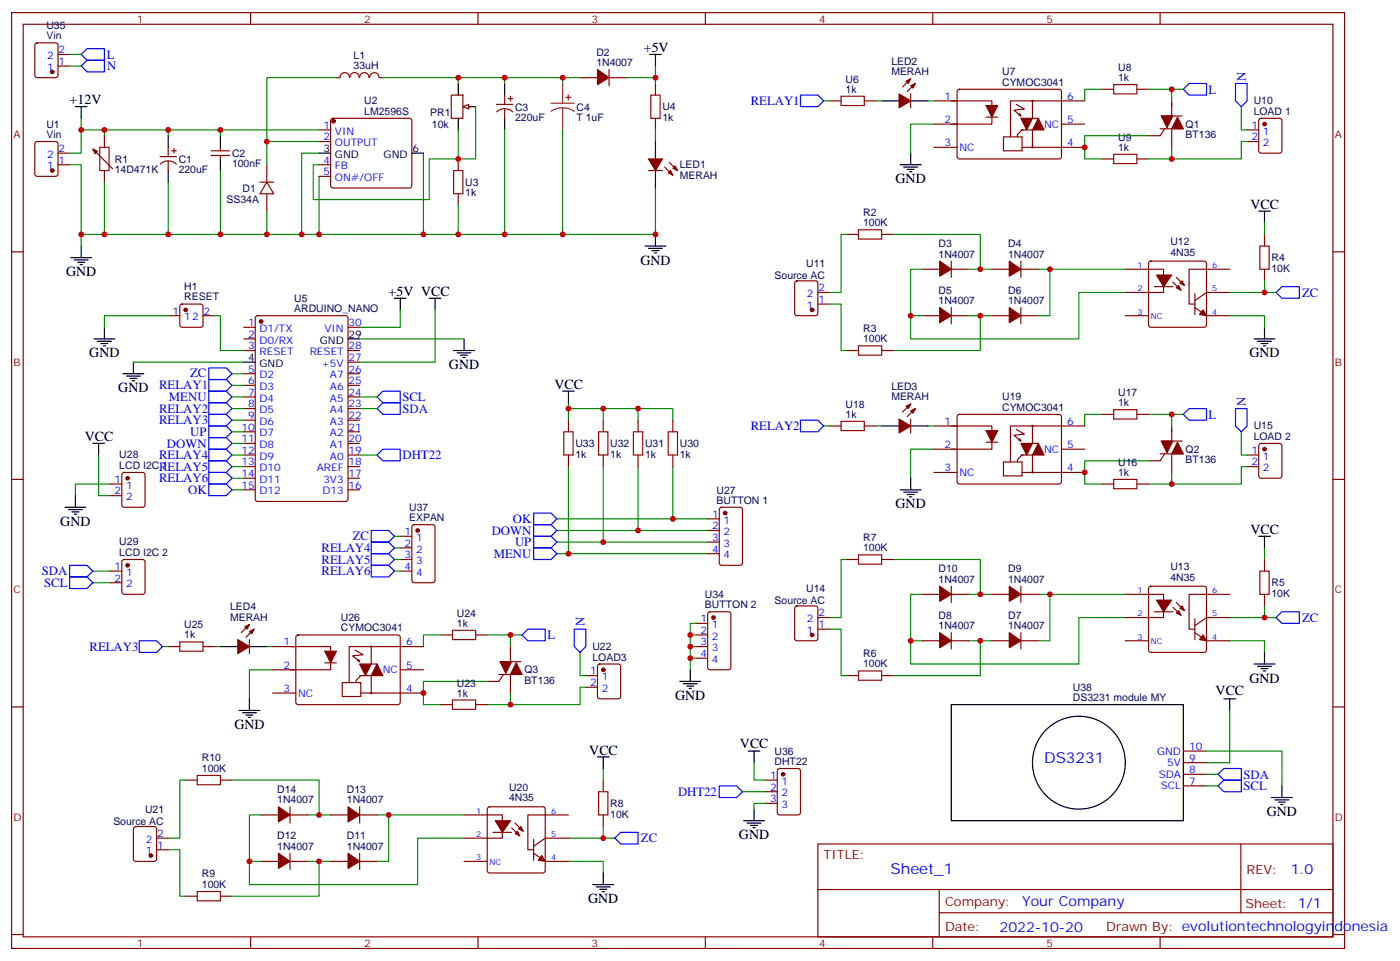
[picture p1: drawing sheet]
<svg xmlns="http://www.w3.org/2000/svg" width="426mm" height="292mm" viewBox="0 0 426 292" stroke-linecap="round" stroke-linejoin="round" font-family="sans-serif">
<g fill="none" stroke="#870000" stroke-width=".35">
<path d="M3.5 3.8h405.4v284.4h-405.4zM7.1 7.4h398.2v277.3h-398.2zM76.2 3.8v3.6M145.3 3.8v3.6M214.5 3.8v3.6M283.6 3.8v3.6M352.8 3.8v3.6M97 39.5h3.5M100.8 36.2l.4-.3h23.3l.5 .3 .2 .5v19.7l-.2 .5-.5 .2h-23.3l-.5-.2-.2-.5v-19.7zM106.2 23.6a1.41 1.41 0 0 0-1.4-1.5 1.41 1.41 0 0 0-1.4 1.5h-1.1M106.4 23.6a1.41 1.41 0 0 1 1.4-1.5 1.41 1.41 0 0 1 1.4 1.5M109.4 23.6a1.41 1.41 0 0 1 1.4-1.5 1.41 1.41 0 0 1 1.4 1.5"/>
<path d="M112.4 23.6a1.41 1.41 0 0 1 1.4-1.5 1.41 1.41 0 0 1 1.4 1.5M115.4 23.6h1M137.2 28.9h3.6v7h-3.6zM141.5 32.4h1.7M10.8 43.2l.5-.2h5.6l.7 .4v9.5l-.4 .6-5.9 .1-.7-.5v-9.4zM17.6 50.1h3.6M17.6 46.5h3.6M28.9 46l5.3 5.3M31.7 41.2v3.6M31.7 51.8v3.6M48.7 47.6h4.9M48.7 49.9a3.5 3.5 0 0 1 4.9 0"/>
<path d="M51.2 44.8v2.8M51.2 49v2.8M52.2 45.8h1.4M52.9 45.1v1.4M64.2 45.8h5.6M64.2 47.2h5.6M67 44.8v1M67 47.2v1.1M79 55.4h4.3M81.1 55.4l2.2 3.5h-4.3zM81.1 50.1v5.3M81.1 58.9v5.3"/>
<path d="M97 50.1h3.5M97 43h3.5M97 53.6h3.5M3.5 76.5h3.6M405.3 76.5h3.6M3.5 145.7h3.6M405.3 145.7h3.6M3.5 214.8h3.6M405.3 214.8h3.6M248.7 256.4h156.6v28.3h-156.6zM377.3 256.5v20.8M248.7 270.3h156.5"/>
<path d="M285.6 277.3h119.6M285.6 270.3v14.1M3.5 284h3.6M76.2 284.7v3.5M145.3 284.7v3.5M214.5 284.7v3.5M283.6 284.7v3.5M352.8 284.7v3.5M405.3 284h3.6"/>
</g>
<path d="M31.7 39.5v1.7M51.2 39.5v1.7M67 39.5v1.7M97 39.5h-72.3v7h-3.5M102.3 23.6h-21.2v19.4M97 46.5h-5.3v24.7M97 43h-15.9v7.1M97 53.6v17.6M128.8 46.5v24.7" fill="none" stroke="#008700" stroke-width=".35"/>
<g fill="#870000" stroke="#870000" stroke-width=".35">
<path d="M28.2 45.3l1.4 .7-.7 .7z"/>
<circle cx="15.9" cy="51.8" r=".53"/>
<circle cx="101.4" cy="36.8" r=".53"/>
</g>
<path d="M30.3 44.8h2.9v7h-2.9z" fill="none" stroke="#a10000" stroke-width=".35"/>
<path d="M139.3 25.4v3.5M139.3 35.9v3.6M141.1 32.4h3.5M51.2 41.2v3.6M51.2 51.8v3.6M67 41.2v3.6M67 48.3v3.5M97 46.5h3.5M125.2 46.5h3.6" fill="none" stroke="#000" stroke-width=".35"/>
<path d="M140.8 32.4l1.7-.7v1.4z" fill="#f0f0f0" stroke="#870000" stroke-width=".35"/>
<g fill="none" stroke="#008700" stroke-width=".35">
<path d="M21.2 16.5h3.5M21.2 20.1h3.5M24.7 35.9v3.6M116.4 23.6h22.9v1.8M139.3 39.5v8.8h-8.8v12.3h-35.3v-10.5h1.8M139.3 23.6h14.2v1.8M144.6 32.4v15.9h-5.3M153.5 23.6h17.6v1.8M153.5 39.5v31.7M171.1 39.5v31.7M171.1 23.6h5.3M190.5 23.6h8.8"/>
<path d="M199.3 20.1v5.3M199.3 39.5v3.5M250.5 30.7h1.7M266.3 30.7h1.8M282.2 30.7h1.8M284 37.7h-7.1v8.8M335.1 27.1h-5.3v3.6M349.2 27.1h7.1v3.6M356.3 27.1h3.5M377.5 32.4v7.1h1.7M21.2 50.1h3.5v21.1h174.6v-14.1M31.7 55.4v15.8"/>
<path d="M51.2 55.4v15.8M67 51.8v19.4M349.2 41.2h-19.4v7.1h5.3M356.3 44.8v3.5h-7.1M379.2 43h-1.7v5.3h-21.2M24.7 71.2v3.6M81.1 64.2v7M139.3 62.4v8.8M257.5 71.2h-1.7v17.7h-3.6M271.6 71.2h26.5v10.6M384.5 67.7v3.5M51.2 95.9h-19.5v3.5"/>
<path d="M65.3 95.9h1.7v10.6h7.1M121.7 94.2v5.2h-12.3M132.3 94.2v15.8h-22.9M252.2 92.4h3.6v14.1h1.7M280.5 81.8h-3.6v14.1h3.6M294.6 81.8h7M294.6 95.9h7M298.1 95.9v10.6h-26.5M315.7 81.8h3.6v14.1h-3.6M319.3 81.8h22.9M342.2 88.9h-14.1v14.1h-51.2v-7.1M373.9 95.9h10.6v3.5"/>
<path d="M384.5 85.3v3.6h-10.6M384.5 88.9h3.6M40.6 110h33.5M70.6 113.6h3.5M70.6 117.1h3.5M109.4 103h31.7M30 138.3v12.3h3.5M70.6 124.1h3.5M70.6 127.7h3.5M70.6 120.6h3.5M70.6 131.2h3.5M70.6 134.7h3.5"/>
<path d="M70.6 138.3h3.5M109.4 124.1h5.3M109.4 120.6h5.3M109.4 138.3h5.3M172.9 124.1h31.7v3.6M172.9 122.4v5.3M183.4 124.1v3.6M194 124.1v3.6M250.5 129.4h1.7M266.3 129.4h1.8M282.2 129.4h1.8M284 136.5h-7.1v8.8"/>
<path d="M335.1 125.9h-5.3v3.5M349.2 125.9h7.1v3.5M356.3 125.9h3.5M377.5 131.2v7.1h1.7M33.5 147.1h-10.6v3.5M70.6 148.8h3.5M70.6 141.8h3.5M70.6 145.3h3.5M169.3 157.7h35.3M172.9 141.8v26.4h42.3M183.4 141.8v22.9h31.8M194 141.8v19.4h21.2"/>
<path d="M204.6 141.8v15.9h10.6M349.2 140h-19.4v7.1h5.3M356.3 143.5v3.6h-7.1M379.2 141.8h-1.7v5.3h-21.2M28.2 177.1h5.3M28.2 173.5h5.3M119.9 173.5h1.8M119.9 162.9h1.8M119.9 166.5h1.8M119.9 170h1.8M169.3 168.2h3.6M169.3 164.7h14.1"/>
<path d="M169.3 161.2h24.7M257.5 170h-1.7v17.6h-3.6M271.6 170h26.5v10.6M384.5 166.5v3.5M49.4 196.5h1.8M65.3 196.5h1.7M81.1 196.5h1.8M134.1 192.9h-5.3v3.6M148.2 192.9h7v3.6M155.2 192.9h3.5M176.4 198.2v7.1h1.8M209.9 192.9h1.8"/>
<path d="M209.9 196.5h1.8M209.9 200h1.8M211.7 189.4h-1.8v14.1M252.2 191.2h3.6v14.1h1.7M280.5 180.6h-3.6v14.1h3.6M294.6 180.6h7M294.6 194.7h7M298.1 194.7v10.6h-26.5M315.7 180.6h3.6v14.1h-3.6M319.3 180.6h22.9M342.2 187.6h-14.1v14.2h-51.2v-7.1M373.9 194.7h10.6v3.5"/>
<path d="M384.5 184.1v3.5h-10.6M384.5 187.6h3.6M82.9 203.5h-7.1v8.8M148.2 207h-19.4v7.1h5.3M155.2 210.6v3.5h-7M178.2 208.8h-1.8v5.3h-21.2M373.9 215.9v15.8h-7M56.4 237h-1.7v17.7h-3.5M70.6 237h26.4v10.6M183.4 233.5v3.5M229.3 231.7v5.3h3.5M366.9 228.2h22.9v10.6"/>
<path d="M366.9 238.8h3.5M366.9 235.3h3.5M51.2 258.2h3.5v14.1h1.7M79.4 247.6h-3.6v14.1h3.6M93.5 247.6h7M114.7 247.6h3.5v14.1h-3.5M118.2 247.6h22.9M141.1 254.7h-14.1v14.1h-51.2v-7.1M183.4 251.1v3.6h-10.5M183.4 254.7h3.6M225.8 240.6h7M232.8 244.1h-3.5v1.8"/>
<path d="M93.5 261.7h7M97 261.7v10.6h-26.4M172.9 261.7h10.5v3.6"/>
</g>
<g fill="none" stroke="#a10000" stroke-width=".35">
<path d="M197.9 28.9h2.8v7h-2.8zM255.8 29.2h7v2.9h-7zM338.7 25.7h7v2.8h-7zM137.9 51.8h2.9v7.1h-2.9zM338.7 46.9h7v2.8h-7zM261.1 69.8h7v2.8h-7zM383.1 74.8h2.8v7h-2.8zM261.1 105.1h7v2.8h-7zM171.4 131.2h2.9v7.1h-2.9zM182 131.2h2.9v7.1h-2.9zM192.6 131.2h2.8v7.1h-2.8zM203.2 131.2h2.8v7.1h-2.8z"/>
<path d="M255.8 128h7v2.8h-7zM338.7 124.5h7v2.8h-7zM338.7 145.7h7v2.8h-7zM261.1 168.6h7v2.8h-7zM383.1 173.5h2.8v7.1h-2.8zM54.7 195.1h7v2.8h-7zM137.6 191.5h7v2.8h-7zM137.6 212.7h7v2.8h-7zM261.1 203.9h7v2.8h-7zM60 235.6h7v2.8h-7zM182 240.6h2.9v7h-2.9zM60 270.9h7v2.8h-7z"/>
</g>
<g fill="none" stroke="#870000" stroke-width=".35">
<path d="M10.8 13.2l.5-.2h5.6l.7 .4v9.5l-.4 .6-5.9 .1-.7-.5v-9.4zM17.6 16.5h3.6M17.6 20.1h3.6M151 31.7h4.9M151 34a3.5 3.5 0 0 1 4.9 0M153.5 28.9v2.8M153.5 33.1v2.8M154.5 30h1.4M155.2 29.2v1.5M176.4 23.6h5.3M185.2 23.6h5.3M185.2 21.1v5"/>
<path d="M199.3 25.4v3.5M199.3 35.9v3.6M252.2 30.7h3.6M262.8 30.7h3.5M276.9 24l-2.4 2.4M276.9 28.5v4.3M278.3 25.4l-2.4 2.4M284 30.7h7M284 37.7h7M289.3 30.7h12.3v7h-12.3M291.3 27.3l.4-.2 30.7 .1 .4 .6-.1 20.1-.6 .4-30.6-.1-.5-.6v-19.8zM299.9 35.6h3.5"/>
<path d="M309 31.7l2.5 1.4-3.2 .4 2.1 1.7-.3-.7M309.7 34.9l.7 .3M310.4 39.5h3.6v5.3h15.8M311.1 39.5h-.3l-1.4 1.4v.7M314 30.7h-6.7v10.9M322.8 37.7h7M329.8 30.7h-15.8v5.2h1.7M335.1 27.1h3.6M345.7 27.1h3.5M352.8 39.1h7M353.1 35.2h6.4M354.2 39.1l-1.4 2.1h-3.6"/>
<path d="M356.3 30.7v4.5M356.3 39.1v5.7M379.2 39.5h3.6M383 36.2l.5-.3h5.6l.7 .5v9.4l-.4 .7h-5.9l-.7-.4v-9.4zM139.3 48.3v3.5M139.3 58.9v3.5M197.2 51.8h4.2M202.1 50.8l2.5 2.4M203.6 49.4l2.4 2.4M284 44.8h7M305.2 41.6h5.6v4.2h-5.6zM310.8 44.8h3.2"/>
<path d="M335.1 48.3h3.6M345.7 48.3h3.5M379.2 43h3.6M257.5 71.2h3.6M268.1 71.2h3.5M289.3 79.3v5M310.4 79.3v5M349.5 79.5l.5-.2h16.2l.5 .2 .2 .5v18.7l-.2 .5-.5 .2h-16.2l-.5-.2-.3-.5v-18.7zM384.5 71.2v3.6M51.2 95.9h3.5M54.9 92.6l.5-.2h5.6l.5 .2 .2 .5v5.6l-.2 .5-.5 .2h-5.6l-.5-.2-.2-.5v-5.6zM61.7 95.9h3.6"/>
<path d="M74.1 99.4h3.5M77.8 96.1l.5-.2h26.8l.7 .5v55.3l-.4 .6-27.1 .1-.6-.5-.1-55.3zM105.8 99.4h3.6M241.9 85.5l.5-.2h5.6l.7 .5v9.4l-.5 .7h-5.8l-.7-.4v-9.5zM248.7 92.4h3.5M248.7 88.9h3.5M280.5 81.8h5.3M280.5 95.9h5.3M289.3 81.8h5.3M289.3 93.5v4.9M289.3 95.9h5.3M301.6 81.8h5.3"/>
<path d="M301.6 95.9h5.3M310.4 81.8h5.3M310.4 93.5v4.9M310.4 95.9h5.3M342.2 81.8h11.6v7.1h-11.6M342.2 95.9h7M351 87.1h5.7M356.7 85.7l2.4 2.5M357.7 84.3l2.5 2.4M363.4 93.5l3.5 2.4h7M363.4 89.2v6.4M373.9 81.8h-12.3v10.6h1.8"/>
<path d="M373.9 88.9h-7l-3.5 2.4M384.5 81.8v3.5M74.1 103h3.5M74.1 106.5h3.5M74.1 113.6h3.5M74.1 117.1h3.5M105.8 106.5h3.6M105.8 113.6h3.6M105.8 117.1h3.6M105.8 110h3.6M257.5 106.5h3.6M268.1 106.5h3.5"/>
<path d="M74.1 120.6h3.5M74.1 124.1h3.5M74.1 127.7h3.5M74.1 131.2h3.5M74.1 134.7h3.5M74.1 138.3h3.5M105.8 120.6h3.6M105.8 124.1h3.6M105.8 127.7h3.6M105.8 131.2h3.6M105.8 134.7h3.6M105.8 138.3h3.6"/>
<path d="M172.9 127.7v3.5M172.9 138.3v3.5M183.4 127.7v3.5M183.4 138.3v3.5M194 127.7v3.5M194 138.3v3.5M204.6 127.7v3.5M204.6 138.3v3.5M252.2 129.4h3.6M262.8 129.4h3.5M276.9 127.3v4.3M276.9 122.7l-2.4 2.5"/>
<path d="M278.3 124.1l-2.4 2.5M284 129.4h7M284 136.5h7M289.3 129.4h12.3v7.1h-12.3M291.3 126.1l.4-.2 30.7 .1 .4 .6-.1 20-.6 .5-30.6-.1-.5-.6v-19.8zM299.9 134.4h3.5M309 130.5l2.5 1.4-3.2 .4 2.1 1.7-.3-.7M309.7 133.7l.7 .3M310.4 138.3h3.6v5.2h15.8M311.1 138.3h-.3l-1.4 1.4v.7M314 129.4h-6.7v11M322.8 136.5h7"/>
<path d="M329.8 129.4h-15.8v5.3h1.7M335.1 125.9h3.6M345.7 125.9h3.5M352.8 137.9h7M353.1 134h6.4M354.2 137.9l-1.4 2.1h-3.6M356.3 129.4v4.6M356.3 137.9v5.6M379.2 138.3h3.6M383 134.9l.5-.2h5.6l.7 .5v9.4l-.4 .7h-5.9l-.7-.5v-9.4zM33.5 147.1h3.5M33.5 150.6h3.5"/>
<path d="M37.3 143.8l.4-.3h5.7l.6 .5 .1 9.4-.5 .7h-5.9l-.6-.4-.1-9.4zM74.1 141.8h3.5M74.1 145.3h3.5M74.1 148.8h3.5M105.8 141.8h3.6M105.8 145.3h3.6M105.8 148.8h3.6M125.5 159.6l.4-.2h5.7l.6 .5 .1 16.5-.5 .6-5.9 .1-.6-.5-.1-16.5zM215.2 157.7h3.5M219 154.3l.4-.2h5.7l.6 .5 .1 16.5-.5 .6-5.9 .1-.6-.5-.1-16.5zM284 143.5h7M305.2 140.4h5.6v4.2h-5.6z"/>
<path d="M310.8 143.5h3.2M335.1 147.1h3.6M345.7 147.1h3.5M379.2 141.8h3.6M33.5 173.5h3.5M33.5 177.1h3.5M37.3 170.2l.4-.2h5.7l.6 .4 .1 9.5-.5 .6-5.9 .1-.6-.5-.1-9.4zM121.7 170h3.5M121.7 173.5h3.5M121.7 162.9h3.5M121.7 166.5h3.5M215.2 161.2h3.5"/>
<path d="M215.2 164.7h3.5M215.2 168.2h3.5M257.5 170h3.6M268.1 170h3.5M289.3 178.1v5M310.4 178.1v5M349.5 178.3l.5-.2h16.2l.5 .2 .2 .5v18.7l-.2 .5-.5 .2h-16.2l-.5-.2-.3-.5v-18.7zM384.5 170v3.5M51.2 196.5h3.5M61.7 196.5h3.6M75.8 189.8l-2.4 2.4M75.8 194.3v4.3"/>
<path d="M77.3 191.2l-2.5 2.4M82.9 196.5h7.1M88.2 196.5h12.3v7h-12.3M90.2 193.1l.5-.2 30.6 .1 .4 .6-.1 20.1-.6 .4-30.6-.1-.4-.6v-19.8zM107.9 197.5l2.5 1.4-3.2 .4 2.2 1.7-.4-.7M112.9 196.5h-6.7v10.9M128.8 196.5h-15.9v5.3h1.8M134.1 192.9h3.5M144.6 192.9h3.6M155.2 196.5v4.5M211.7 192.9h3.5M211.7 196.5h3.5"/>
<path d="M211.7 189.4h3.5M211.7 200h3.5M215.4 186.1l.5-.2h5.6l.7 .4v16.5l-.4 .7h-5.9l-.7-.4v-16.5zM241.9 184.3l.5-.2h5.6l.7 .4v9.5l-.5 .6-5.8 .1-.7-.5v-9.4zM248.7 187.6h3.5M248.7 191.2h3.5M280.5 180.6h5.3M280.5 194.7h5.3M289.3 192.2v5M289.3 180.6h5.3M289.3 194.7h5.3M301.6 180.6h5.3"/>
<path d="M301.6 194.7h5.3M310.4 192.2v5M310.4 180.6h5.3M310.4 194.7h5.3M342.2 180.6h11.6v7h-11.6M342.2 194.7h7M351 185.9h5.7M356.7 184.5l2.4 2.4M357.7 183.1l2.5 2.4M363.4 188v6.3M363.4 192.2l3.5 2.5h7M373.9 180.6h-12.3v10.6h1.8"/>
<path d="M373.9 187.6h-7l-3.5 2.5M384.5 180.6v3.5M82.9 210.6h7.1M82.9 203.5h7.1M98.8 201.4h3.5M104.1 207.4h5.6v4.2h-5.6zM108.7 200.7l.7 .3M109.4 205.3h3.5v5.3h15.9M109.7 210.6h3.2M110.1 205.3h-.4l-1.4 1.4v.7M121.7 203.5h7.1M134.1 214.1h3.5"/>
<path d="M144.6 214.1h3.6M151.7 204.9h7M152 201h6.4M153.1 204.9l-1.4 2.1h-3.5M155.2 204.9v5.7M178.2 205.3h3.5M178.2 208.8h3.5M181.9 202l.5-.2h5.6l.7 .4v9.4l-.4 .7h-5.9l-.7-.4v-9.4zM257.5 205.3h3.6M268.1 205.3h3.5M56.4 237h3.6M67 237h3.6"/>
<path d="M183.4 237v3.6M232.8 237h3.6M236.6 233.7l.5-.2h5.6l.7 .4v13l-.4 .7h-5.9l-.7-.4v-13zM359.8 238.8h7.1M359.8 235.3h7.1M359.8 231.7h7.1M359.8 228.2h7.1M40.8 251.3l.5-.2h5.6l.7 .5v9.4l-.4 .7h-5.9l-.7-.4v-9.5zM47.6 254.7h3.6M47.6 258.2h3.6M79.4 247.6h5.3M88.2 247.6h5.3"/>
<path d="M88.2 245.1v5M88.2 259.3v4.9M100.5 247.6h5.3M109.4 247.6h5.3M109.4 245.1v5M109.4 259.3v4.9M141.1 247.6h11.7v7.1h-11.7M148.4 245.4l.5-.3h16.2l.5 .3 .2 .5v18.6l-.2 .5-.5 .3h-16.2l-.5-.3-.2-.5v-18.6zM149.9 252.9h5.7M155.6 251.5l2.4 2.5M156.6 250.1l2.5 2.5M162.3 259.3l3.5 2.4h7.1"/>
<path d="M162.3 255v6.4M172.9 247.6h-12.4v10.6h1.8M172.9 254.7h-7.1l-3.5 2.4M183.4 247.6v3.5M232.8 240.6h3.6M232.8 244.1h3.6M56.4 272.3h3.6M67 272.3h3.6M79.4 261.7h5.3M88.2 261.7h5.3M100.5 261.7h5.3M109.4 261.7h5.3"/>
<path d="M141.1 261.7h7.1"/>
<circle cx="314" cy="30.7" r=".18"/>
<circle cx="314" cy="44.8" r=".18"/>
<circle cx="314" cy="129.4" r=".18"/>
<circle cx="314" cy="143.5" r=".18"/>
<circle cx="112.9" cy="196.5" r=".18"/>
<circle cx="112.9" cy="210.6" r=".18"/>
</g>
<g fill="none" stroke="#000" stroke-width=".35">
<path d="M197.6 16.5h3.5M199.3 16.5v3.6M22.9 32.4h3.6M24.7 32.4v3.5M153.5 25.4v3.5M153.5 35.9v3.6M268.1 30.7h5.3M276.9 30.7h5.3M199.3 43v5.3M199.3 51.8v5.3M273.8 50.1h6.3M274.8 50.8h4.2"/>
<path d="M275.9 51.5h2.1M276.6 52.2h.7M276.9 46.5v3.6M21.5 78.3h6.4M22.6 79h4.2M23.6 79.7h2.2M24.7 74.8v3.5M196.1 74.8h6.4M197.2 75.5h4.2M198.3 76.2h2.1M199 76.9h.7M199.3 71.2v3.6"/>
<path d="M382.8 64.2h3.5M384.5 64.2v3.5M24.3 80.4h.7M31.7 99.4v3.6M119.9 90.6h3.6M121.7 90.6v3.6M130.5 90.6h3.6M132.3 90.6v3.6M384.5 99.4v3.6M28.6 103h6.3M29.6 103.7h4.3M30.7 104.4h2.1"/>
<path d="M31.4 105.1h.7M37.4 113.6h6.3M38.5 114.3h4.2M39.5 115h2.1M40.2 115.7h.7M40.6 110v3.6M74.1 110h3.5M105.8 103h3.6M137.9 106.5h6.4M139 107.2h4.2M140.1 107.9h2.1M140.8 108.6h.7"/>
<path d="M141.1 103v3.5M171.1 118.9h3.5M172.9 118.9v3.5M381.4 103h6.3M382.4 103.7h4.2M383.5 104.4h2.1M384.2 105.1h.7M28.2 134.7h3.5M30 134.7v3.6M268.1 129.4h5.3M276.9 129.4h5.3M19.8 154.1h6.3"/>
<path d="M20.8 154.8h4.2M21.9 155.5h2.1M22.6 156.2h.7M22.9 150.6v3.5M273.8 148.8h6.3M274.8 149.5h4.2M275.9 150.2h2.1M276.6 151h.7M276.9 145.3v3.5M382.8 162.9h3.5M384.5 162.9v3.6M67 196.5h5.3"/>
<path d="M75.8 196.5h5.3M384.5 198.2v3.6M72.7 215.9h6.3M73.7 216.6h4.3M74.8 217.3h2.1M75.5 218h.7M75.8 212.3v3.6M206.7 207h6.4M207.8 207.8h4.2M208.8 208.5h2.2M209.5 209.2h.8M209.9 203.5v3.5"/>
<path d="M289.3 214.1h70.5v35.3h-70.5zM372.2 212.3h3.5M373.9 212.3v3.6M381.4 201.8h6.3M382.4 202.5h4.2M383.5 203.2h2.1M384.2 203.9h.7M181.7 230h3.5M183.4 230v3.5M227.5 228.2h3.6M229.3 228.2v3.5M389.8 238.8v3.5"/>
<path d="M226.1 249.4h6.4M227.2 250.1h4.2M228.2 250.8h2.2M229 251.5h.7M229.3 245.9v3.5M386.6 242.3h6.4M387.7 243h4.2M388.8 243.7h2.1M389.5 244.4h.7M180.3 268.8h6.3M181.3 269.5h4.3M182.4 270.2h2.1"/>
<path d="M183.1 270.9h.7M183.4 265.3v3.5"/>
<circle cx="328.1" cy="231.7" r="14.1"/>
</g>
<g fill="#8c2424" stroke="#8c2424" stroke-width=".35">
<path d="M172.8 28.9l.1 1.4z"/>
<path d="M172.2 29.6h1.4z"/>
</g>
<path d="M167.6 31.4h7M171.1 32.8l1.8 .2 1.7 .8M171.1 32.8l-1.9 .2-1.6 .8M171.1 25.4v6M171.1 32.8v6.7" fill="none" stroke="#8c2424" stroke-width=".35"/>
<g fill="#870000" stroke="#870000" stroke-width=".35">
<path d="M197.2 48.3h4.2l-2.1 3.5z"/>
<path d="M203.2 52.5l.7-.7 .7 1.4z"/>
<path d="M205.3 50.4l.7 1.4-1.4-.7z"/>
<path d="M181.7 21.1l3.5 2.5-3.5 2.1z"/>
<path d="M310.4 35.9h3.6l-1.8 3.6z"/>
<path d="M315.7 35.9l1.8 3.6h-3.5z"/>
<path d="M299.9 32.1h3.5l-1.8 3.5z"/>
<path d="M273.4 28.5l3.5 2.2-3.5 2.1z"/>
<path d="M276.9 26.1l1.4-.7-.7 1.4z"/>
<path d="M275.5 24.7l1.4-.7-.7 1.4z"/>
<path d="M358.1 35.6l1.7 3.5h-3.5z"/>
<path d="M353.1 35.2h3.6l-1.8 3.6z"/>
<path d="M285.8 79.3l3.5 2.5-3.5 2.1z"/>
<path d="M306.9 79.3l3.5 2.5-3.5 2.1z"/>
<path d="M285.8 93.5l3.5 2.4-3.5 2.1z"/>
<path d="M306.9 93.5l3.5 2.4-3.5 2.1z"/>
<path d="M365.8 94.2l1.1 1.7-2.1-.3z"/>
<path d="M357.7 87.5l.7-.8 .7 1.5z"/>
<path d="M359.5 85.3l.7 1.4-1.4-.7z"/>
<path d="M351.7 83.6h4.6l-2.5 3.5z"/>
<path d="M365.8 192.9l1.1 1.8-2.1-.4z"/>
<path d="M357.7 186.2l.7-.7 .7 1.4z"/>
<path d="M359.5 184.1l.7 1.4-1.4-.7z"/>
<path d="M351.7 182.4h4.6l-2.5 3.5z"/>
<path d="M306.9 192.2l3.5 2.5-3.5 2.1z"/>
<path d="M285.8 192.2l3.5 2.5-3.5 2.1z"/>
<path d="M306.9 178.1l3.5 2.5-3.5 2.1z"/>
<path d="M285.8 178.1l3.5 2.5-3.5 2.1z"/>
<path d="M358.1 134.4l1.7 3.5h-3.5z"/>
<path d="M353.1 134h3.6l-1.8 3.5z"/>
<path d="M273.4 127.3l3.5 2.1-3.5 2.2z"/>
<path d="M276.9 124.8l1.4-.7-.7 1.5z"/>
<path d="M275.5 123.4l1.4-.7-.7 1.4z"/>
<path d="M310.4 134.7h3.6l-1.8 3.6z"/>
<path d="M315.7 134.7l1.8 3.6h-3.5z"/>
<path d="M299.9 130.8h3.5l-1.8 3.6z"/>
<path d="M164.7 260l1.1 1.7-2.1-.3z"/>
<path d="M156.6 253.3l.7-.7 .7 1.4z"/>
<path d="M157.7 251.8l.7-.7 .7 1.5z"/>
<path d="M150.6 249.4h4.6l-2.4 3.5z"/>
<path d="M105.8 259.3l3.6 2.4-3.6 2.1z"/>
<path d="M84.7 259.3l3.5 2.4-3.5 2.1z"/>
<path d="M105.8 245.1l3.6 2.5-3.6 2.1z"/>
<path d="M84.7 245.1l3.5 2.5-3.5 2.1z"/>
<path d="M157 201.4l1.7 3.5h-3.5z"/>
<path d="M152 201h3.6l-1.8 3.6z"/>
<path d="M72.3 194.3l3.5 2.2-3.5 2.1z"/>
<path d="M75.8 191.9l1.5-.7-.7 1.4z"/>
<path d="M74.4 190.5l1.4-.7-.7 1.4z"/>
<path d="M109.4 201.8h3.5l-1.8 3.5z"/>
<path d="M114.7 201.8l1.7 3.5h-3.5z"/>
<path d="M98.8 197.9h3.5l-1.8 3.5z"/>
<circle cx="79.4" cy="97.7" r=".53"/>
<circle cx="384.5" cy="37.7" r=".53"/>
<circle cx="246.9" cy="94.2" r=".53"/>
<circle cx="246.9" cy="192.9" r=".53"/>
<circle cx="384.5" cy="136.5" r=".53"/>
<circle cx="45.9" cy="260" r=".53"/>
<circle cx="183.4" cy="203.5" r=".53"/>
<circle cx="220.5" cy="155.9" r=".53"/>
<circle cx="217" cy="187.6" r=".53"/>
<circle cx="38.8" cy="171.8" r=".53"/>
<circle cx="38.8" cy="145.3" r=".53"/>
<circle cx="56.4" cy="94.2" r=".53"/>
<circle cx="238.1" cy="235.3" r=".53"/>
<circle cx="15.9" cy="21.8" r=".53"/>
<circle cx="127" cy="161.2" r=".53"/>
</g>
<g fill="none" stroke="#00f" stroke-width=".35">
<path d="M26.5 14.8h5.2v3.5h-5.2l-1.8-1.8zM26.5 18.3h5.2v3.5h-5.2l-1.8-1.7zM243.4 28.9h5.3l1.8 1.8-1.8 1.7h-5.3zM359.8 27.1l1.8-1.7h5.3v3.5h-5.3zM375.7 25.4h3.5v5.3l-1.7 1.7-1.8-1.7zM389.8 87.1h5.3v3.5h-5.3l-1.7-1.7zM63.5 111.8h5.3l1.8 1.8-1.8 1.7h-5.3zM63.5 115.3h5.3l1.8 1.8-1.8 1.8h-5.3zM63.5 118.9h5.3l1.8 1.7-1.8 1.8h-5.3zM63.5 122.4h5.3l1.8 1.7-1.8 1.8h-5.3zM63.5 125.9h5.3l1.8 1.8-1.8 1.7h-5.3zM63.5 129.4h5.3l1.8 1.8-1.8 1.8h-5.3z"/>
<path d="M63.5 133h5.3l1.8 1.7-1.8 1.8h-5.3zM63.5 136.5h5.3l1.8 1.8-1.8 1.7h-5.3zM114.7 124.1l1.7-1.7h5.3v3.5h-5.3zM114.7 120.6l1.7-1.7h5.3v3.5h-5.3zM114.7 138.3l1.7-1.8h5.3v3.5h-5.3zM243.4 127.7h5.3l1.8 1.7-1.8 1.8h-5.3zM361.6 124.1h5.3v3.6h-5.3l-1.8-1.8zM375.7 124.1h3.5v5.3l-1.7 1.8-1.8-1.8zM63.5 147.1h5.3l1.8 1.7-1.8 1.8h-5.3zM63.5 140h5.3l1.8 1.8-1.8 1.7h-5.3zM63.5 143.5h5.3l1.8 1.8-1.8 1.8h-5.3zM162.3 159.4h5.3l1.7 1.8-1.7 1.7h-5.3z"/>
<path d="M162.3 155.9h5.3l1.7 1.8-1.7 1.7h-5.3zM21.2 175.3h5.3l1.7 1.8-1.7 1.7h-5.3zM21.2 171.8h5.3l1.7 1.7-1.7 1.8h-5.3zM112.9 161.2h5.3l1.7 1.7-1.7 1.8h-5.3zM112.9 164.7h5.3l1.7 1.8-1.7 1.7h-5.3zM112.9 168.2h5.3l1.7 1.8-1.7 1.8h-5.3zM112.9 171.8h5.3l1.7 1.7-1.7 1.8h-5.3zM162.3 166.5h5.3l1.7 1.7-1.7 1.8h-5.3zM162.3 162.9h5.3l1.7 1.8-1.7 1.8h-5.3zM42.3 194.7h5.3l1.8 1.8-1.8 1.7h-5.3zM158.7 192.9l1.8-1.7h5.3v3.5h-5.3zM174.6 191.2h3.6v5.3l-1.8 1.7-1.8-1.7z"/>
<path d="M388.1 187.6l1.7-1.7h5.3v3.5h-5.3zM218.7 238.8h5.3l1.8 1.8-1.8 1.7h-5.3zM370.4 235.3l1.8-1.8h5.3v3.5h-5.3zM370.4 238.8l1.8-1.8h5.3v3.6h-5.3zM187 254.7l1.7-1.8h5.3v3.5h-5.3z"/>
</g>
<g fill="#c00">
<circle cx="91.7" cy="71.2" r=".88"/>
<circle cx="128.8" cy="71.2" r=".88"/>
<circle cx="97" cy="71.2" r=".88"/>
<circle cx="67" cy="39.5" r=".88"/>
<circle cx="51.2" cy="39.5" r=".88"/>
<circle cx="31.8" cy="39.5" r=".88"/>
<circle cx="81.1" cy="43" r=".88"/>
<circle cx="139.3" cy="48.3" r=".88"/>
<circle cx="139.3" cy="23.6" r=".88"/>
<circle cx="153.5" cy="23.6" r=".88"/>
<circle cx="199.3" cy="71.2" r=".88"/>
<circle cx="139.3" cy="71.2" r=".88"/>
<circle cx="171.1" cy="71.2" r=".88"/>
<circle cx="153.5" cy="71.2" r=".88"/>
<circle cx="81.1" cy="71.2" r=".88"/>
<circle cx="67" cy="71.2" r=".88"/>
<circle cx="51.2" cy="71.2" r=".88"/>
<circle cx="31.8" cy="71.2" r=".88"/>
<circle cx="24.7" cy="71.2" r=".88"/>
<circle cx="24.7" cy="39.5" r=".88"/>
<circle cx="171.1" cy="23.6" r=".88"/>
<circle cx="329.8" cy="44.8" r=".88"/>
<circle cx="356.3" cy="27.1" r=".88"/>
<circle cx="356.3" cy="48.3" r=".88"/>
<circle cx="298.1" cy="81.8" r=".88"/>
<circle cx="298.1" cy="95.9" r=".88"/>
<circle cx="319.3" cy="81.8" r=".88"/>
<circle cx="276.9" cy="95.9" r=".88"/>
<circle cx="384.5" cy="88.9" r=".88"/>
<circle cx="199.3" cy="23.6" r=".88"/>
<circle cx="384.5" cy="187.6" r=".88"/>
<circle cx="276.9" cy="194.7" r=".88"/>
<circle cx="319.3" cy="180.6" r=".88"/>
<circle cx="298.1" cy="194.7" r=".88"/>
<circle cx="298.1" cy="180.6" r=".88"/>
<circle cx="356.3" cy="147.1" r=".88"/>
<circle cx="356.3" cy="125.9" r=".88"/>
<circle cx="329.8" cy="143.5" r=".88"/>
<circle cx="183.4" cy="254.7" r=".88"/>
<circle cx="75.8" cy="261.7" r=".88"/>
<circle cx="118.2" cy="247.6" r=".88"/>
<circle cx="97" cy="261.7" r=".88"/>
<circle cx="97" cy="247.6" r=".88"/>
<circle cx="155.2" cy="214.1" r=".88"/>
<circle cx="155.2" cy="192.9" r=".88"/>
<circle cx="128.8" cy="210.6" r=".88"/>
<circle cx="172.9" cy="168.2" r=".88"/>
<circle cx="183.4" cy="164.7" r=".88"/>
<circle cx="194" cy="161.2" r=".88"/>
<circle cx="204.6" cy="157.7" r=".88"/>
<circle cx="183.4" cy="124.1" r=".88"/>
<circle cx="194" cy="124.1" r=".88"/>
<circle cx="172.9" cy="124.1" r=".88"/>
<circle cx="209.9" cy="200" r=".88"/>
<circle cx="209.9" cy="196.5" r=".88"/>
<circle cx="209.9" cy="192.9" r=".88"/>
</g>
<g font-size="4.6" fill="#00f">
<text x="317.5" y="231.7">DS3231</text>
<text x="270.8" y="265.5">Sheet_1</text>
</g>
<g font-size="4.2">
<text x="195.8" y="15.8">+5V</text>
<text x="21.2" y="31.7">+12V</text>
<text x="272.3" y="55.7">GND</text>
<text x="380.3" y="63.5">VCC</text>
<text x="20.1" y="83.9">GND</text>
<text x="194.7" y="80.4">GND</text>
<text x="118.2" y="89.9">+5V VCC</text>
<text x="27.2" y="108.6">GND</text>
<text x="136.5" y="112.1">GND</text>
<text x="379.9" y="108.6">GND</text>
<text x="36" y="119.2">GND</text>
<text x="168.6" y="118.1">VCC</text>
<text x="25.8" y="134">VCC</text>
<text x="272.3" y="154.5">GND</text>
<text x="18.3" y="159.8">GND</text>
<text x="380.3" y="162.2">VCC</text>
<text x="379.9" y="207.4">GND</text>
<text x="205.3" y="212.7">GND</text>
<text x="369.7" y="211.3">VCC</text>
<text x="71.3" y="221.5">GND</text>
<text x="225" y="227.2">VCC</text>
<text x="179.2" y="229.3">VCC</text>
<text x="385.2" y="248">GND</text>
<text x="224.7" y="255">GND</text>
<text x="178.9" y="274.4">GND</text>
</g>
<g font-size="4.2" fill="#00f">
<text x="392.5" y="265.7">1.0</text>
<text x="310.9" y="275.3">Your Company</text>
<text x="304" y="283.1">2022-10-20</text>
</g>
<g font-size="3.9" fill="#00f">
<text x="32.5" y="17.8">L</text>
<text x="32.6" y="21.3">N</text>
<text x="367.5" y="28.4">L</text>
<text x="378.9" y="24.5" transform="rotate(-90 378.9 24.5)">N</text>
<text x="228.3" y="31.9">RELAY1</text>
<text x="396" y="90.2">ZC</text>
<text x="48.4" y="118.3">RELAY1</text>
<text x="57.8" y="114.7">ZC</text>
<text x="48.4" y="125.4">RELAY2</text>
<text x="51.4" y="121.9">MENU</text>
<text x="122.4" y="121.9">SCL</text>
<text x="122.4" y="125.4">SDA</text>
<text x="378.9" y="123.2" transform="rotate(-90 378.9 123.2)">N</text>
<text x="48.4" y="128.9">RELAY3</text>
<text x="228.3" y="130.7">RELAY2</text>
<text x="367.5" y="127.2">L</text>
<text x="50.8" y="136">DOWN</text>
<text x="57.9" y="132.5">UP</text>
<text x="48.4" y="139.5">RELAY4</text>
<text x="48.4" y="143">RELAY5</text>
<text x="122.4" y="139.5">DHT22</text>
<text x="48.4" y="146.5">RELAY6</text>
<text x="57.2" y="150.1">OK</text>
<text x="156" y="158.9">OK</text>
<text x="97.8" y="167.7">RELAY4</text>
<text x="107.3" y="164.2">ZC</text>
<text x="149.5" y="162.4">DOWN</text>
<text x="156.6" y="166">UP</text>
<text x="97.8" y="171.2">RELAY5</text>
<text x="150.2" y="169.5">MENU</text>
<text x="12.7" y="174.8">SDA</text>
<text x="13.4" y="178.3">SCL</text>
<text x="97.8" y="174.8">RELAY6</text>
<text x="177.8" y="190.3" transform="rotate(-90 177.8 190.3)">N</text>
<text x="396" y="189">ZC</text>
<text x="27.2" y="197.7">RELAY3</text>
<text x="166.5" y="194.2">L</text>
<text x="378.1" y="236.6">SDA</text>
<text x="206.2" y="241.8">DHT22</text>
<text x="378.2" y="240">SCL</text>
<text x="194.9" y="256">ZC</text>
</g>
<g font-size="3.9" fill="#800">
<text x="250.5" y="261">TITLE:</text>
<text x="379.1" y="265.7">REV:</text>
<text x="287.4" y="275.2">Company:</text>
<text x="378.7" y="275.8">Sheet: 1/1</text>
<text x="287.4" y="282.9">Date:</text>
<text x="336.4" y="283">Drawn By: evolutiontechnologyindonesia</text>
</g>
<g font-size="3.2" fill="#000080">
<text x="14.1" y="12">Vin</text>
<text x="14.1" y="8.8">U35</text>
<text x="107.5" y="17.9">L1</text>
<text x="181.3" y="16.9">D2</text>
<text x="107.5" y="21">33uH</text>
<text x="181.3" y="20.1">1N4007</text>
<text x="271" y="22.9">MERAH</text>
<text x="271" y="19.6">LED2</text>
<text x="304.8" y="22.8">U7</text>
<text x="340" y="21.6">U8</text>
<text x="257.1" y="28.2">1k</text>
<text x="257.1" y="25.2">U6</text>
<text x="304.8" y="26.1">CYMOC3041</text>
<text x="340" y="24.7">1k</text>
<text x="110.8" y="34.8">LM2596S</text>
<text x="110.8" y="31.7">U2</text>
<text x="130.9" y="35.3">PR1</text>
<text x="156.6" y="33.6">C3</text>
<text x="175.3" y="33.6">C4</text>
<text x="201.4" y="33.6">U4</text>
<text x="381.2" y="34.9">LOAD 1</text>
<text x="381.2" y="31.7">U10</text>
<text x="14.1" y="41.9">Vin</text>
<text x="14.1" y="38.8">U1</text>
<text x="131.3" y="38.9">10k</text>
<text x="156.6" y="36.7">220uF</text>
<text x="175.3" y="36.7">T 1uF</text>
<text x="201.4" y="36.7">1k</text>
<text x="360.5" y="38.8">Q1</text>
<text x="70.6" y="47.7">C2</text>
<text x="340" y="45.8">1k</text>
<text x="340" y="42.8">U9</text>
<text x="360.5" y="42">BT136</text>
<text x="34.9" y="52.6">14D471K</text>
<text x="34.9" y="49.4">R1</text>
<text x="54.3" y="52.6">220uF</text>
<text x="54.3" y="49.5">C1</text>
<text x="70.6" y="50.8">100nF</text>
<text x="206.7" y="51.1">LED1</text>
<text x="73.7" y="58.3">D1</text>
<text x="141.5" y="59.7">1k</text>
<text x="141.5" y="56.5">U3</text>
<text x="206.7" y="54.4">MERAH</text>
<text x="68.9" y="61.8">SS34A</text>
<text x="262.5" y="65.5">R2</text>
<text x="262.5" y="68.8">100K</text>
<text x="285.4" y="75">D3</text>
<text x="306.6" y="75.1">D4</text>
<text x="355.9" y="77.7">4N35</text>
<text x="355.9" y="74.4">U12</text>
<text x="245.2" y="81.1">U11</text>
<text x="285.4" y="78.3">1N4007</text>
<text x="306.6" y="78.3">1N4007</text>
<text x="386.6" y="82.6">10K</text>
<text x="386.6" y="79.4">R4</text>
<text x="56" y="88.1">H1</text>
<text x="235.5" y="84.7">Source AC</text>
<text x="285.4" y="89.2">D5</text>
<text x="306.6" y="89.2">D6</text>
<text x="56" y="91.2">RESET</text>
<text x="89.5" y="94.9">ARDUINO_NANO</text>
<text x="89.5" y="91.9">U5</text>
<text x="285.4" y="92.4">1N4007</text>
<text x="306.6" y="92.4">1N4007</text>
<text x="262.5" y="100.8">R3</text>
<text x="262.5" y="104">100K</text>
<text x="271" y="118.4">LED3</text>
<text x="257.1" y="123.9">U18</text>
<text x="271" y="121.7">MERAH</text>
<text x="304.8" y="124.8">CYMOC3041</text>
<text x="304.8" y="121.6">U19</text>
<text x="340" y="123.4">1k</text>
<text x="340" y="120.4">U17</text>
<text x="257.1" y="127">1k</text>
<text x="381.2" y="130.5">U15</text>
<text x="175" y="135.9">U33</text>
<text x="185.6" y="135.9">U32</text>
<text x="196.1" y="135.9">U31</text>
<text x="206.7" y="135.9">U30</text>
<text x="360.5" y="137.6">Q2</text>
<text x="381.2" y="133.7">LOAD 2</text>
<text x="36.3" y="142.5">LCD I2C 1</text>
<text x="36.3" y="139.2">U28</text>
<text x="175" y="139">1k</text>
<text x="185.6" y="139">1k</text>
<text x="196.1" y="139">1k</text>
<text x="206.7" y="139">1k</text>
<text x="340" y="141.6">U16</text>
<text x="360.5" y="140.8">BT136</text>
<text x="340" y="144.6">1k</text>
<text x="124.4" y="155.4">U37</text>
<text x="217.9" y="153.1">BUTTON 1</text>
<text x="217.9" y="150.1">U27</text>
<text x="124.4" y="158.4">EXPAN</text>
<text x="36.3" y="165.7">U29</text>
<text x="262.5" y="167.5">100K</text>
<text x="262.5" y="164.3">R7</text>
<text x="36.3" y="168.9">LCD I2C 2</text>
<text x="285.4" y="173.8">D10</text>
<text x="306.6" y="173.9">D9</text>
<text x="355.9" y="173.2">U13</text>
<text x="245.2" y="179.9">U14</text>
<text x="285.4" y="177.1">1N4007</text>
<text x="306.6" y="177.1">1N4007</text>
<text x="355.9" y="176.4">4N35</text>
<text x="386.6" y="178.1">R5</text>
<text x="70" y="185.4">LED4</text>
<text x="214.4" y="184.8">BUTTON 2</text>
<text x="214.4" y="181.8">U34</text>
<text x="235.5" y="183.5">Source AC</text>
<text x="386.6" y="181.4">10K</text>
<text x="56" y="191">U25</text>
<text x="70" y="188.7">MERAH</text>
<text x="103.7" y="191.9">CYMOC3041</text>
<text x="103.7" y="188.6">U26</text>
<text x="138.9" y="190.5">1k</text>
<text x="138.9" y="187.4">U24</text>
<text x="285.4" y="191.2">1N4007</text>
<text x="285.4" y="188">D8</text>
<text x="306.6" y="191.2">1N4007</text>
<text x="306.6" y="188">D7</text>
<text x="56" y="194">1k</text>
<text x="180.2" y="197.5">U22</text>
<text x="180.2" y="200.7">LOAD3</text>
<text x="262.5" y="202.8">100K</text>
<text x="262.5" y="199.6">R6</text>
<text x="138.9" y="208.6">U23</text>
<text x="159.5" y="207.8">BT136</text>
<text x="159.5" y="204.6">Q3</text>
<text x="138.9" y="211.6">1k</text>
<text x="326.3" y="213">DS3231 module MY</text>
<text x="326.3" y="210">U38</text>
<text x="61.4" y="231.3">R10</text>
<text x="235.5" y="232.4">DHT22</text>
<text x="235.5" y="229.5">U36</text>
<text x="61.4" y="234.6">100K</text>
<text x="84.3" y="244.1">1N4007</text>
<text x="84.3" y="240.8">D14</text>
<text x="105.5" y="244.1">1N4007</text>
<text x="105.5" y="240.9">D13</text>
<text x="154.8" y="243.5">4N35</text>
<text x="154.8" y="240.2">U20</text>
<text x="185.6" y="245.2">R8</text>
<text x="34.5" y="250.5">Source AC</text>
<text x="44.1" y="246.9">U21</text>
<text x="185.6" y="248.4">10K</text>
<text x="84.3" y="255">D12</text>
<text x="105.5" y="255">D11</text>
<text x="84.3" y="258.2">1N4007</text>
<text x="105.5" y="258.2">1N4007</text>
<text x="61.4" y="269.8">100K</text>
<text x="61.4" y="266.6">R9</text>
</g>
<g font-size="3.2" fill="#800">
<text x="41.6" y="6.8">1</text>
<text x="110.8" y="6.8">2</text>
<text x="179.9" y="6.8">3</text>
<text x="249.1" y="6.8">4</text>
<text x="318.2" y="6.8">5</text>
<text x="4.1" y="41.9">A</text>
<text x="405.9" y="41.9">A</text>
<text x="4.1" y="111.1">B</text>
<text x="405.9" y="111.1">B</text>
<text x="4.1" y="180.2">C</text>
<text x="405.9" y="180.2">C</text>
<text x="4.1" y="249.4">D</text>
<text x="405.9" y="249.4">D</text>
<text x="41.6" y="287.7">1</text>
<text x="110.8" y="287.7">2</text>
<text x="179.9" y="287.7">3</text>
<text x="249.1" y="287.7">4</text>
<text x="318.2" y="287.7">5</text>
</g>
<g font-size="3.2" fill="#00f">
<text x="14.3" y="18">2</text>
<text x="17.8" y="16.2">2</text>
<text x="14.3" y="21.5">1</text>
<text x="17.8" y="19.7">1</text>
<text x="287.3" y="30.3">1</text>
<text x="324.6" y="30.3">6</text>
<text x="98.4" y="39.1">1</text>
<text x="101.8" y="40.9">VIN</text>
<text x="287.3" y="37.4">2</text>
<text x="317.5" y="38.8">NC</text>
<text x="324.6" y="37.4">5</text>
<text x="380.6" y="39.1">1</text>
<text x="384.1" y="40.9">1</text>
<text x="14.3" y="47.9">2</text>
<text x="17.8" y="46.2">2</text>
<text x="98.4" y="42.7">2</text>
<text x="101.8" y="44.4">OUTPUT</text>
<text x="287.3" y="44.4">3</text>
<text x="291.7" y="45.8">NC</text>
<text x="324.6" y="44.4">4</text>
<text x="380.6" y="42.7">2</text>
<text x="384.1" y="44.4">2</text>
<text x="14.3" y="51.5">1</text>
<text x="17.8" y="49.7">1</text>
<text x="98.4" y="49.7">4</text>
<text x="98.4" y="53.2">5</text>
<text x="101.8" y="51.5">FB</text>
<text x="101.8" y="55">ON#/OFF</text>
<text x="248.9" y="88.5">2</text>
<text x="52.5" y="95.6">1</text>
<text x="61.9" y="95.6">2</text>
<text x="245.4" y="93.8">1</text>
<text x="245.4" y="90.3">2</text>
<text x="248.9" y="92">1</text>
<text x="56" y="97.3">12</text>
<text x="75.4" y="99.1">1</text>
<text x="78.9" y="100.9">D1/TX</text>
<text x="98.7" y="100.9">VIN</text>
<text x="106" y="99.1">30</text>
<text x="75.4" y="102.6">2</text>
<text x="75.4" y="106.2">3</text>
<text x="78.9" y="104.4">D0/RX</text>
<text x="78.9" y="107.9">RESET</text>
<text x="94.2" y="107.9">RESET</text>
<text x="106" y="106.2">28</text>
<text x="75.4" y="113.2">5</text>
<text x="97.7" y="111.4">+5V</text>
<text x="106" y="113.2">26</text>
<text x="106" y="109.7">27</text>
<text x="75.4" y="116.7">6</text>
<text x="78.9" y="115">D2</text>
<text x="78.9" y="118.5">D3</text>
<text x="100.3" y="118.5">A6</text>
<text x="100.3" y="115">A7</text>
<text x="106" y="116.7">25</text>
<text x="75.4" y="120.3">7</text>
<text x="75.4" y="123.8">8</text>
<text x="78.9" y="122">D4</text>
<text x="78.9" y="125.6">D5</text>
<text x="100.3" y="125.6">A4</text>
<text x="100.3" y="122">A5</text>
<text x="106" y="123.8">23</text>
<text x="106" y="120.3">24</text>
<text x="73.4" y="130.8">10</text>
<text x="75.4" y="127.3">9</text>
<text x="78.9" y="129.1">D6</text>
<text x="100.3" y="129.1">A3</text>
<text x="106" y="130.8">21</text>
<text x="106" y="127.3">22</text>
<text x="287.3" y="129.1">1</text>
<text x="324.6" y="129.1">6</text>
<text x="73.4" y="134.4">11</text>
<text x="73.4" y="137.9">12</text>
<text x="78.9" y="132.6">D7</text>
<text x="78.9" y="136.1">D8</text>
<text x="100.3" y="136.1">A1</text>
<text x="100.3" y="132.6">A2</text>
<text x="106" y="137.9">19</text>
<text x="106" y="134.4">20</text>
<text x="287.3" y="136.1">2</text>
<text x="317.5" y="137.5">NC</text>
<text x="324.6" y="136.1">5</text>
<text x="380.6" y="137.9">1</text>
<text x="73.4" y="141.4">13</text>
<text x="78.9" y="139.7">D9</text>
<text x="78.9" y="143.2">D10</text>
<text x="96.3" y="143.2">AREF</text>
<text x="100.3" y="139.7">A0</text>
<text x="106" y="141.4">18</text>
<text x="287.3" y="143.2">3</text>
<text x="324.6" y="143.2">4</text>
<text x="380.6" y="141.4">2</text>
<text x="384.1" y="139.7">1</text>
<text x="384.1" y="143.2">2</text>
<text x="34.8" y="146.7">1</text>
<text x="38.3" y="148.5">1</text>
<text x="73.4" y="145">14</text>
<text x="73.4" y="148.5">15</text>
<text x="78.9" y="146.7">D11</text>
<text x="98.3" y="146.7">3V3</text>
<text x="106" y="148.5">16</text>
<text x="106" y="145">17</text>
<text x="291.7" y="144.6">NC</text>
<text x="34.8" y="150.2">2</text>
<text x="38.3" y="152">2</text>
<text x="78.9" y="150.2">D12</text>
<text x="98.1" y="150.2">D13</text>
<text x="216.5" y="157.3">1</text>
<text x="216.5" y="160.8">2</text>
<text x="220" y="159.1">1</text>
<text x="123" y="162.6">1</text>
<text x="123" y="166.1">2</text>
<text x="126.5" y="164.4">1</text>
<text x="126.5" y="167.9">2</text>
<text x="216.5" y="164.4">3</text>
<text x="216.5" y="167.9">4</text>
<text x="220" y="162.6">2</text>
<text x="220" y="166.1">3</text>
<text x="34.8" y="173.2">1</text>
<text x="123" y="169.7">3</text>
<text x="123" y="173.2">4</text>
<text x="126.5" y="171.4">3</text>
<text x="220" y="169.7">4</text>
<text x="34.8" y="176.7">2</text>
<text x="38.3" y="174.9">1</text>
<text x="38.3" y="178.5">2</text>
<text x="126.5" y="174.9">4</text>
<text x="213" y="189.1">1</text>
<text x="216.5" y="190.8">1</text>
<text x="245.4" y="189.1">2</text>
<text x="248.9" y="190.8">1</text>
<text x="248.9" y="187.3">2</text>
<text x="86.2" y="196.1">1</text>
<text x="123.5" y="196.1">6</text>
<text x="213" y="192.6">2</text>
<text x="213" y="196.1">3</text>
<text x="216.5" y="194.3">2</text>
<text x="216.5" y="197.9">3</text>
<text x="245.4" y="192.6">1</text>
<text x="86.2" y="203.2">2</text>
<text x="123.5" y="203.2">5</text>
<text x="213" y="199.6">4</text>
<text x="216.5" y="201.4">4</text>
<text x="116.4" y="204.6">NC</text>
<text x="179.5" y="204.9">1</text>
<text x="179.5" y="208.5">2</text>
<text x="183" y="206.7">1</text>
<text x="86.2" y="210.2">3</text>
<text x="90.7" y="211.6">NC</text>
<text x="123.5" y="210.2">4</text>
<text x="183" y="210.2">2</text>
<text x="361.6" y="227.9">10</text>
<text x="351.8" y="229.3">GND</text>
<text x="354.9" y="232.8">5V</text>
<text x="361.6" y="231.4">9</text>
<text x="234.2" y="236.7">1</text>
<text x="237.7" y="238.4">1</text>
<text x="352.3" y="236.3">SDA</text>
<text x="353" y="239.9">SCL</text>
<text x="361.6" y="238.4">7</text>
<text x="361.6" y="234.9">8</text>
<text x="234.2" y="240.2">2</text>
<text x="234.2" y="243.7">3</text>
<text x="237.7" y="242">2</text>
<text x="237.7" y="245.5">3</text>
<text x="44.3" y="256.1">2</text>
<text x="47.8" y="257.8">1</text>
<text x="47.8" y="254.3">2</text>
<text x="44.3" y="259.6">1</text>
</g>
<g font-size="3.2">
<text x="98.4" y="46.2">3</text>
<text x="101.8" y="47.9">GND</text>
<text x="116.6" y="47.9">GND</text>
<text x="125.4" y="46.2">6</text>
<text x="97.2" y="104.4">GND</text>
<text x="106" y="102.6">29</text>
<text x="75.4" y="109.7">4</text>
<text x="78.9" y="111.4">GND</text>
</g>
<g font-size="2.5" fill="#00f">
<text x="345.9" y="81.5">1</text>
<text x="368.7" y="81.5">6</text>
<text x="345.9" y="88.5">2</text>
<text x="368.7" y="88.5">5</text>
<text x="345.9" y="95.6">3</text>
<text x="368.7" y="95.6">4</text>
<text x="350" y="97">NC</text>
<text x="345.9" y="180.2">1</text>
<text x="368.7" y="180.2">6</text>
<text x="345.9" y="187.3">2</text>
<text x="368.7" y="187.3">5</text>
<text x="345.9" y="194.3">3</text>
<text x="350" y="195.8">NC</text>
<text x="368.7" y="194.3">4</text>
<text x="144.8" y="247.3">1</text>
<text x="167.6" y="247.3">6</text>
<text x="144.8" y="254.3">2</text>
<text x="167.6" y="254.3">5</text>
<text x="144.8" y="261.4">3</text>
<text x="148.9" y="262.8">NC</text>
<text x="167.6" y="261.4">4</text>
</g>
</svg>
